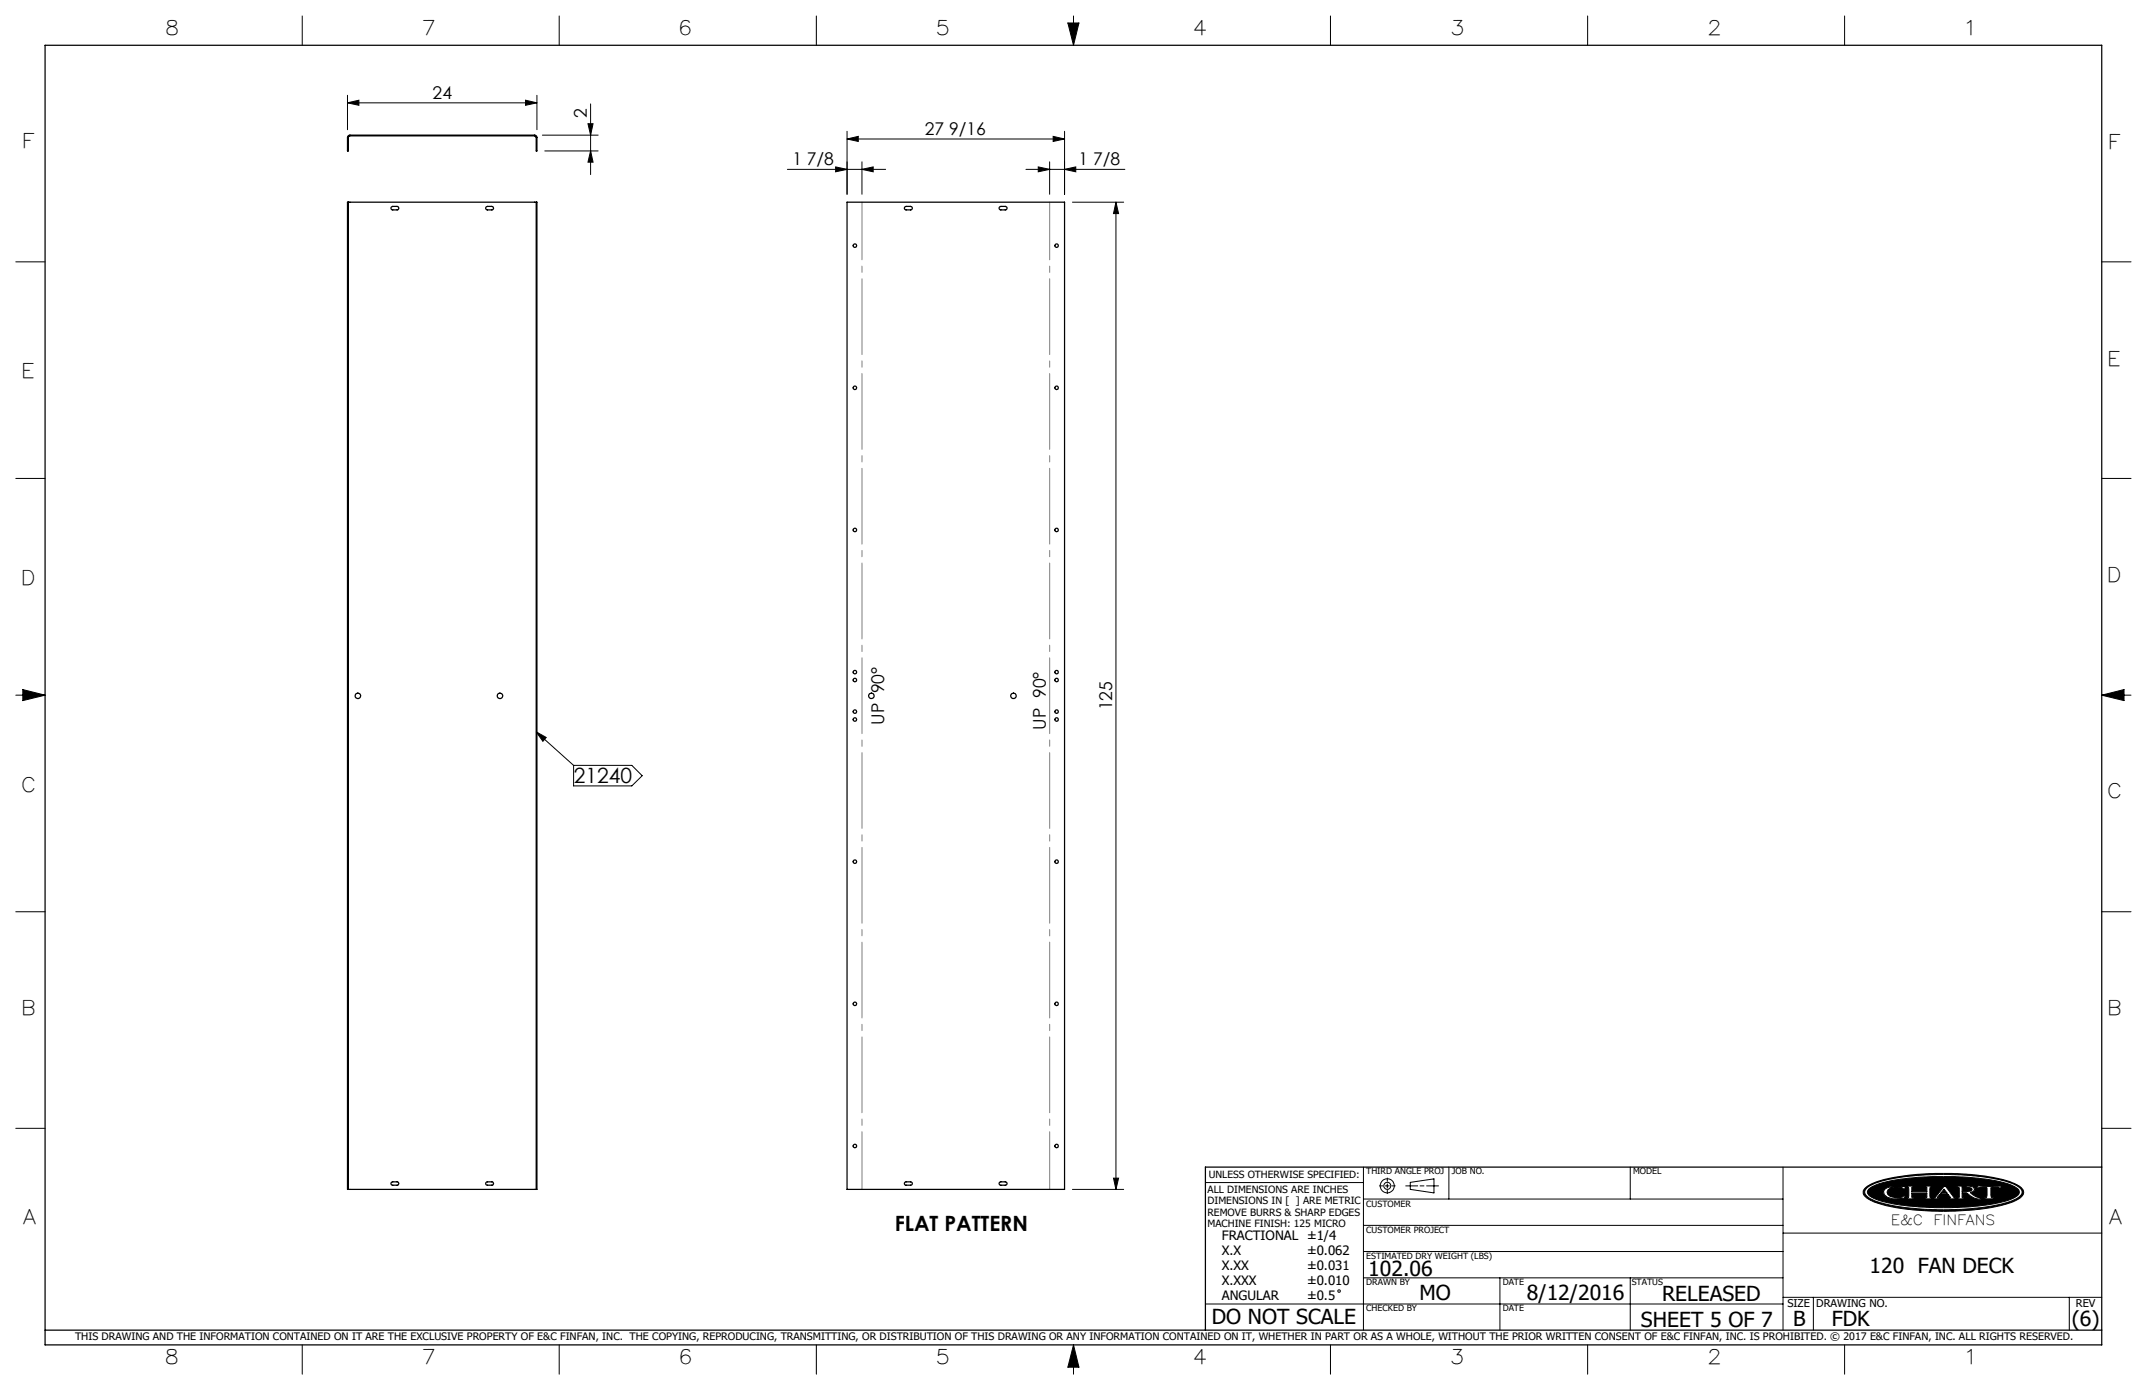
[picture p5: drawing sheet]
<svg xmlns="http://www.w3.org/2000/svg" width="432mm" height="279mm" viewBox="0 0 432 279" stroke-linecap="round" stroke-linejoin="round" font-family="sans-serif">
<g fill="none" stroke="#000" stroke-width=".2">
<path d="M60.8 3.2v5.9M69.9 19.2v6.9M108 19.2v6.9M112.5 3.2v5.9M164.2 3.2v5.9M214.8 4.6h2.2l-1.1 4.5zM215.9 3.2v5.9M267.6 3.2v5.9M319.3 3.2v5.9M371 3.2v5.9M69.9 20.7l2.3-.6v1.1zM69.9 20.7h38.1"/>
<path d="M105.7 20.1l2.3 .6-2.3 .5zM109.1 27.2h11.2M109.6 30.3h10.7M118.3 24.9h1l-.5 2.3zM118.8 20.9v14.2M118.8 30.3l.5 2.3h-1zM158.4 34h19.7M168.1 33.5l2.3 .5-2.3 .5zM170.4 27.9l2.2-.5v1zM170.4 26.4v12.7M170.4 27.9h43.7M173.4 34l2.2-.5v1z"/>
<path d="M173.4 32.5v6.6M206.3 34h19.9M208.8 33.5l2.3 .5-2.3 .5zM211.1 32.5v6.6M211.8 27.4l2.3 .5-2.3 .5zM214.1 34l2.3-.5v1zM214.1 26.4v12.7M3.2 52.6h5.9M215.7 40.6h10.3M224.4 40.6l.6 2.3h-1.1zM224.4 40.6v198.5M422.7 52.6h5.9"/>
<path d="M3.2 96.2h5.9M422.7 96.2h5.9M3.2 139.7h5.9M4.6 138.6l4.5 1.1-4.5 1.1zM422.7 139.7h5.9M422.7 139.7l4.5-1.1v2.2zM107.8 147.1l7.6 6.7M107.8 147.1l2.1 1.1-.7 .8zM115.4 153.8h11.7l2.1 2.1-2.1 2.1h-11.7zM3.2 183.3h5.9M422.7 183.3h5.9M3.2 226.8h5.9"/>
<path d="M215.7 239.1h10.3M223.9 236.8h1.1l-.6 2.3zM242.4 237.7h31.8M274.2 234.6v32.8M277.4 238.4h.7M278.6 238.4h.8M279 236.8v.7M279 238v.8M279 239.3v.6M279.9 238.4h.7M282.7 238.4h2.4M283.6 237.7l4.8-.7v2.8l-4.8-.7z"/>
<path d="M285.6 238.4h.8M286.9 238.4h2.4M291.4 234.6v6.4M327.9 234.6v6.4M358.6 234.6v32.8M375.3 238.7a16.2 16.2 0 0 1 7.4-2.3 55.4 55.4 0 0 1 21.3 1.1l1.9 .8a1.36 1.36 0 0 1 1.1 1.1 1.36 1.36 0 0 1-.7 1.4 23 23 0 0 1-9.9 2.4l-.5 .1a53.3 53.3 0 0 1-18.2-1.4 4.1 4.1 0 0 1-3-2 1.17 1.17 0 0 1 .6-1.2zM375.4 238.9a12.3 12.3 0 0 1 6-2.1 59.4 59.4 0 0 1 22.1 .7 4.5 4.5 0 0 1 3.1 1.9 1.36 1.36 0 0 1-.9 1.5 27.8 27.8 0 0 1-10.4 2.1l-1.1 .1a48.8 48.8 0 0 1-17.3-1.8l-1.5-.9a.94 .94 0 0 1 0-1.5zM375.8 239a15.4 15.4 0 0 1 7.6-2.1l3.6-.3 3.3-.1a44.5 44.5 0 0 1 14.2 1.7l.8 .4a1.03 1.03 0 0 1 .8 1 1.03 1.03 0 0 1-.8 1 25.5 25.5 0 0 1-9.5 2l-5 .1a43.6 43.6 0 0 1-13.5-1.6l-1.3-.8a.79 .79 0 0 1-.2-1.3zM379 239.1a5 5 0 0 1 3.5-.6h.7l-.2 .6-.5-.4a3.4 3.4 0 0 0-2.8 .4l-.2 .5 .2 .5a3.1 3.1 0 0 0 2.8 .5l.4-.3h.3l-.2 .5-.7 .1a3.6 3.6 0 0 1-3.3-.8l-.2-.6zM383.5 238.4h1.6v.2l-.6 .1v.8h3v-.8l-.5-.1v-.2h1.5v.2l-.3 .1-.1 .4 .1 1.5v.1l.3 .1v.2h-1.5v-.2h.4l.1-.2v-.8h-3v.8l.1 .2h.5v.2h-1.6v-.2l.3-.1 .1-.1v-1.5v-.4l-.4-.1zM391 239l.6 .9h-1.3zM391 238.4h.3l1.7 2.3 .5 .1v.2h-1.6v-.2l.4-.1-.5-.6h-1.7l-.5 .7h.6v.2h-1.5v-.2l.5-.1z"/>
<path d="M393.6 238.4h2.3l.9 .2 .3 .4-.2 .5-.7 .2 1.2 .9 1.1 .2v.2a4.2 4.2 0 0 1-2.9-1.1l-1-.1v.9l.6 .1v.2h-1.6v-.2h.3l.2-.2v-1.8l-.5-.2zM394.6 238.6h.9l.9 .2 .2 .3-.2 .3-1.8 .1zM397.9 238.3l1 .2 3.7-.1-.3 .5h-.2l-.1-.2h-1.6l.1 1.9 .6 .2v.2h-2.2v-.2l.7-.2v-1.8l-1.6-.1-.2 .2h-.3zM402.1 238.9h.1M422.7 226.8h5.9M274.2 256.9h84.4M274.2 251.6h84.4M274.2 246.3h84.4M274.2 241h84.4M301.7 256.9v10.5M327.9 256.9v10.5M358.6 247.9h64.1"/>
<path d="M60.8 270.3v5.9M112.5 270.3v5.9M164.2 270.3v5.9M215.9 270.3v5.9M215.9 270.3l1.1 4.5h-2.2zM242.4 262.1h116.2M267.6 270.3v5.9M319.3 270.3v5.9M358.6 260.8h64.1M364.7 260.8v6.6M371 270.3v5.9M416.2 260.8v6.6"/>
<circle cx="279" cy="238.4" r=".71"/>
<circle cx="279" cy="238.4" r="1.41"/>
<circle cx="269.3" cy="259.5" r=".25"/>
</g>
<g fill="none" stroke="#000" stroke-width=".25">
<path d="M9.1 9.1h413.6v261.2h-413.6zM70 27.3l.3-.1h37.3l.4 .4v2.7h-.2v-2.6l-.3-.4h-37.1l-.3 .3v2.7h-.2v-2.6zM70.1 40.6h37.7M70.1 40.6h-.2v198.5h.2M70.1 40.6v198.5M78.7 41.6l1.2-.1a.35 .35 0 0 1 .3 .3 .35 .35 0 0 1-.3 .4h-.9a.34 .34 0 0 1-.3-.2 .34 .34 0 0 1 0-.4zM97.7 41.7l.3-.2h.9a.35 .35 0 0 1 .4 .3 .35 .35 0 0 1-.4 .4h-.9a.35 .35 0 0 1-.3-.5zM107.8 40.6h.2v198.5h-.2M107.8 40.6v198.5M170.4 40.6h43.7v198.5h-43.7zM182 41.6l1.1-.1a.35 .35 0 0 1 .4 .3 .35 .35 0 0 1-.4 .4h-.9a.34 .34 0 0 1-.3-.2 .34 .34 0 0 1 .1-.4zM201 41.6l1.2-.1a.35 .35 0 0 1 .3 .3 .35 .35 0 0 1-.3 .4h-.9a.34 .34 0 0 1-.3-.2 .34 .34 0 0 1 0-.4z"/>
<path d="M70.1 239.1h37.7M78.8 237.6h1.1a.34 .34 0 0 1 .3 .3 .34 .34 0 0 1-.3 .3h-.9a.34 .34 0 0 1-.4-.2 .34 .34 0 0 1 .2-.4zM97.9 237.6h1a.34 .34 0 0 1 .4 .3 .34 .34 0 0 1-.4 .3h-.9a.34 .34 0 0 1-.3-.2 .34 .34 0 0 1 .2-.4zM181.9 237.7l.2-.1h1a.34 .34 0 0 1 .4 .3 .34 .34 0 0 1-.4 .3h-.9a.34 .34 0 0 1-.3-.5zM201.1 237.6h1.1a.34 .34 0 0 1 .3 .3 .34 .34 0 0 1-.3 .3h-.9a.34 .34 0 0 1-.4-.2 .34 .34 0 0 1 .2-.4zM422.7 234.6h-180.3v32.8M9.1 267.4h413.6"/>
<circle cx="171.9" cy="49.4" r=".35"/>
<circle cx="212.5" cy="49.4" r=".35"/>
<circle cx="171.9" cy="77.9" r=".35"/>
<circle cx="212.5" cy="77.9" r=".35"/>
<circle cx="171.9" cy="106.5" r=".35"/>
<circle cx="212.5" cy="106.5" r=".35"/>
<circle cx="72" cy="139.9" r=".55"/>
<circle cx="100.6" cy="139.9" r=".55"/>
<circle cx="171.9" cy="135.1" r=".35"/>
<circle cx="171.9" cy="136.7" r=".35"/>
<circle cx="175.3" cy="139.9" r=".56"/>
<circle cx="203.8" cy="139.9" r=".56"/>
<circle cx="212.5" cy="135.1" r=".35"/>
<circle cx="212.5" cy="136.7" r=".35"/>
<circle cx="171.9" cy="144.6" r=".35"/>
<circle cx="171.9" cy="143" r=".35"/>
<circle cx="212.5" cy="143" r=".35"/>
<circle cx="212.5" cy="144.6" r=".35"/>
<circle cx="171.9" cy="173.2" r=".35"/>
<circle cx="212.5" cy="173.2" r=".35"/>
<circle cx="171.9" cy="201.8" r=".35"/>
<circle cx="212.5" cy="201.8" r=".35"/>
<circle cx="171.9" cy="230.3" r=".35"/>
<circle cx="212.5" cy="230.3" r=".35"/>
</g>
<g fill="#000">
<path d="M383.5 238.4v.2h.3l.1 .2v1.8l-.1 .1-.3 .1v.2h1.6v-.2h-.5l-.1-.2v-.8h3v.9l-.5 .1v.2h1.5v-.2l-.3-.1-.1-.2v-1.6l.1-.3h.3v-.2h-1.5v.2l.5 .1v.8h-3v-.8l.6-.1v-.2zM391 238.4l-1.8 2.3-.5 .1v.2h1.5v-.2h-.6l.5-.7h1.7l.5 .6-.4 .1v.2h1.6v-.2l-.5-.1-1.7-2.3zM393.6 238.4v.2l.5 .2v1.8l-.2 .2h-.3v.2h1.6v-.2l-.6-.1v-.9l1 .1a3.7 3.7 0 0 0 2.9 1.1v-.2a3.4 3.4 0 0 1-2.3-1.1 .68 .68 0 0 0 .8-.2 .68 .68 0 0 0 0-.8l-.7-.3zM397.9 238.3l-.4 .6h.3l.2-.2 1.6 .1v1.8l-.2 .2h-.5v.2h2.2v-.2h-.5l-.2-.3v-1.7l1.6-.1 .1 .2h.2l.3-.5-4 .1zM375.8 239a13.3 13.3 0 0 1 6.5-2l2.7-.3 3.8-.2 7.5 .2a24.3 24.3 0 0 1 9.1 2 1.01 1.01 0 0 1 .7 .9 1.01 1.01 0 0 1-.7 1 21.9 21.9 0 0 1-8.6 1.9l-3.9 .2h-4.1l-3.8-.2a21.2 21.2 0 0 1-8.8-2l-.4-.3-.2-.5zM379.1 239a1.04 1.04 0 0 0 .7 1.7 7 7 0 0 0 3.2 .1l.2-.5h-.3l-.5 .4a2.56 2.56 0 0 1-2.8-.8 1.28 1.28 0 0 1 1.4-1.3h.2a1.49 1.49 0 0 1 1.4 .2l.4 .3 .2-.6h-.6a4.7 4.7 0 0 0-3.5 .5zM375.3 238.7a17.5 17.5 0 0 1 7.8-2.4l5.1-.4h4.8a34.5 34.5 0 0 1 12.5 2.2l.4 .2a1.36 1.36 0 0 1 .9 2 9.1 9.1 0 0 1-5.1 2.2l-.4 .1a58.1 58.1 0 0 1-23.1-.6 5.6 5.6 0 0 1-3.4-1.9v-.8zM375.3 238.9a1.14 1.14 0 0 0 .6 1.9 24 24 0 0 0 9.3 2.1l4.6 .3 3.7-.1a33.7 33.7 0 0 0 11.9-2.1l.4-.2a1.19 1.19 0 0 0 .9-1.2 1.19 1.19 0 0 0-.9-1.1 21.6 21.6 0 0 0-8.8-2.1l-5.1-.3-4.7 .1a30.2 30.2 0 0 0-11.1 2.1z" fill-rule="evenodd"/>
<path d="M215.9 270.3l-1.1 4.5h2.2zM214.8 4.6h2.2l-1.1 4.5zM4.6 138.6l4.5 1.1-4.5 1.1zM422.7 139.7l4.5-1.1v2.2zM391 239l-.7 .9h1.3zM394.6 238.6v.9l1.7-.1a.38 .38 0 0 0 .3-.4 .38 .38 0 0 0-.5-.3z" fill-rule="evenodd"/>
</g>
<path d="M211.1 40.6v198.5M173.4 239.1v-198.5" fill="none" stroke="#808080" stroke-width=".2" stroke-dasharray="15.2 1.3 1.3 1.3" stroke-dashoffset="3.7"/>
<g fill="#000">
<path d="M107.8 147.1l2.1 1.1-.7 .8z"/>
<path d="M105.7 20.1l2.3 .6-2.3 .5zM69.9 20.7l2.3-.6v1.1z"/>
<path d="M118.8 30.3l.5 2.3h-1zM118.3 24.9h1l-.5 2.3z"/>
<path d="M173.4 34l2.2-.5v1zM168.1 33.5l2.3 .5-2.3 .5z"/>
<path d="M208.8 33.5l2.3 .5-2.3 .5zM214.1 34l2.3-.5v1zM170.4 27.9l2.2-.5v1zM211.8 27.4l2.3 .5-2.3 .5z"/>
<path d="M224.4 40.6l.6 2.3h-1.1zM223.9 236.8h1.1l-.6 2.3z"/>
</g>
<g font-size="4.2">
<text x="115.4" y="157.4">21240</text>
<text x="179.9" y="247.4">FLAT PATTERN</text>
<text x="275.2" y="256.5">102.06</text>
<text x="376" y="255.9">120 FAN DECK</text>
<text x="285.5" y="261.4">MO</text>
<text x="307.1" y="261.3">8/12/2016</text>
<text x="334.3" y="261.6">RELEASED</text>
<text x="243.7" y="266.1">DO NOT SCALE</text>
<text x="330" y="266.7">SHEET 5 OF 7</text>
<text x="360.6" y="266.5">B</text>
<text x="368.4" y="266.6">FDK</text>
<text x="416.7" y="266.5">(6)</text>
</g>
<g font-size="4">
<text x="33.6" y="7.1">8</text>
<text x="85.2" y="7.1">7</text>
<text x="137" y="7.1">6</text>
<text x="188.6" y="7.1">5</text>
<text x="240.3" y="7.1">4</text>
<text x="292.1" y="7.1">3</text>
<text x="343.8" y="7.1">2</text>
<text x="395.7" y="7.1">1</text>
<text x="4.9" y="29.8">F</text>
<text x="424.5" y="29.9">F</text>
<text x="4.8" y="76">E</text>
<text x="424.3" y="73.5">E</text>
<text x="4.7" y="117.7">D</text>
<text x="424.2" y="116.9">D</text>
<text x="4.7" y="159.3">C</text>
<text x="424.2" y="160.4">C</text>
<text x="4.8" y="204">B</text>
<text x="424.3" y="204">B</text>
<text x="4.8" y="246.1">A</text>
<text x="424.3" y="246">A</text>
<text x="33.6" y="274.3">8</text>
<text x="85.2" y="274.3">7</text>
<text x="137" y="274.3">6</text>
<text x="188.6" y="274.3">5</text>
<text x="240.3" y="274.3">4</text>
<text x="292.1" y="274.3">3</text>
<text x="343.8" y="274.3">2</text>
<text x="395.8" y="274.3">1</text>
</g>
<g font-size="3.5">
<text x="87" y="19.9">24</text>
<text x="118" y="23.8" transform="rotate(-90 118 23.8)">2</text>
<text x="186" y="27.1">27 9/16</text>
<text x="159.4" y="33.3">1 7/8</text>
<text x="216.9" y="33.3">1 7/8</text>
<text x="223.7" y="142.8" transform="rotate(-90 223.7 142.8)">125</text>
<text x="177.8" y="145.7" transform="rotate(-90 177.8 145.7)">UP 90°</text>
<text x="210.3" y="146.7" transform="rotate(-90 210.3 146.7)">UP 90°</text>
</g>
<g font-size="2.8">
<text x="380.3" y="246.2">E&amp;C</text>
<text x="388.9" y="246.2">FINFANS</text>
</g>
<g font-size="2.6">
<text x="245.7" y="249.3">FRACTIONAL ±1/4</text>
<text x="245.7" y="252.3">X.X</text>
<text x="245.7" y="255.3">X.XX</text>
<text x="262.9" y="252.3">±0.062</text>
<text x="262.9" y="255.3">±0.031</text>
<text x="245.7" y="258.3">X.XXX</text>
<text x="245.7" y="261.3">ANGULAR</text>
<text x="262.9" y="258.3">±0.010</text>
<text x="262.9" y="261.3">±0.5</text>
</g>
<g font-size="2.2">
<text x="359.5" y="262.8">SIZE</text>
<text x="365.3" y="262.7">DRAWING NO.</text>
<text x="417.5" y="262.8">REV</text>
</g>
<text font-size="2.1" x="15.1" y="269.4">THIS DRAWING AND THE INFORMATION CONTAINED ON IT ARE THE EXCLUSIVE PROPERTY OF E&amp;C FINFAN, INC. THE COPYING, REPRODUCING, TRANSMITTING, OR DISTRIBUTION OF THIS DRAWING OR ANY INFORMATION CONTAINED ON IT, WHETHER IN PART OR AS A WHOLE, WITHOUT THE PRIOR WRITTEN CONSENT OF E&amp;C FINFAN, INC. IS PROHIBITED. © 2017 E&amp;C FINFAN, INC. ALL RIGHTS RESERVED.</text>
<g font-size="2">
<text x="242.9" y="239.8">ALL DIMENSIONS ARE INCHES</text>
<text x="243.1" y="236.8">UNLESS OTHERWISE SPECIFIED:</text>
<text x="242.9" y="242.1">DIMENSIONS IN [ ] ARE METRIC</text>
<text x="242.9" y="244.4">REMOVE BURRS &amp; SHARP EDGES</text>
<text x="242.9" y="246.7">MACHINE FINISH: 125 MICRO</text>
</g>
<g font-size="1.7">
<text x="274.8" y="236.1">THIRD ANGLE PROJ</text>
<text x="292" y="236.1">JOB NO.</text>
<text x="328.5" y="236.1">MODEL</text>
<text x="274.8" y="242.5">CUSTOMER</text>
<text x="274.8" y="247.8">CUSTOMER PROJECT</text>
<text x="274.8" y="253.1">ESTIMATED DRY WEIGHT (LBS)</text>
<text x="274.8" y="258.3">DRAWN BY</text>
<text x="274.8" y="263.6">CHECKED BY</text>
<text x="302.2" y="263.6">DATE</text>
<text x="302.2" y="258.3">DATE</text>
<text x="328.2" y="258.3">STATUS</text>
</g>
</svg>
